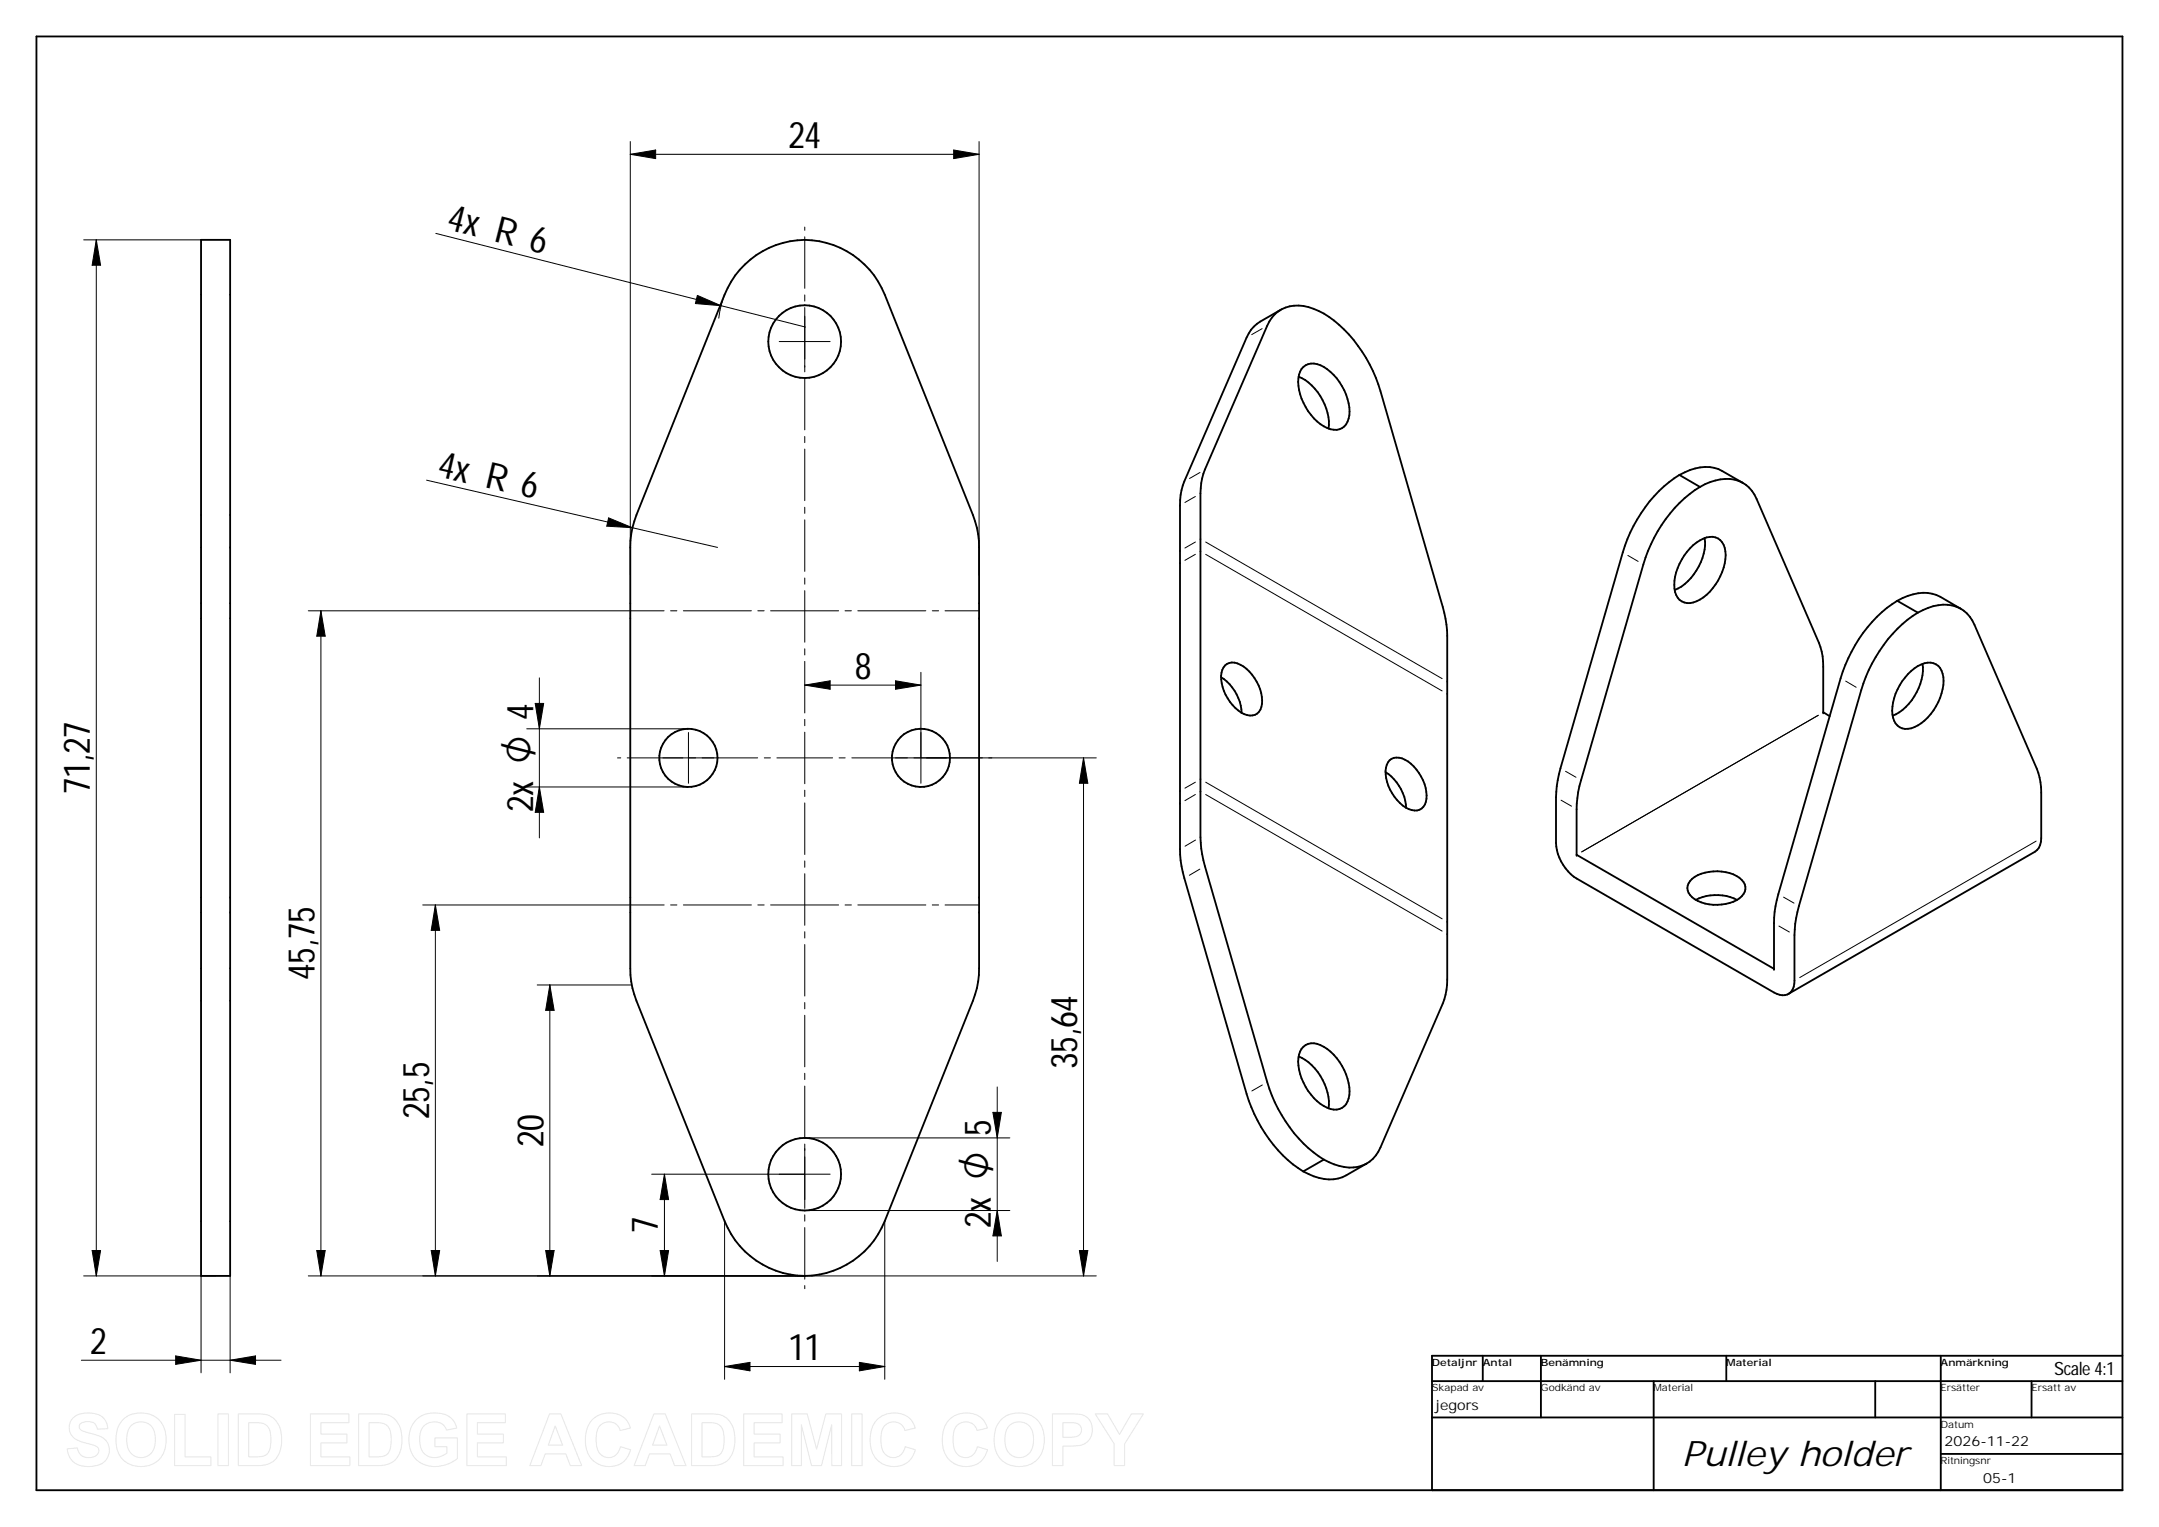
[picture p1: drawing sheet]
<svg xmlns="http://www.w3.org/2000/svg" width="594mm" height="420mm" viewBox="0 0 594 420" stroke-linecap="round" stroke-linejoin="round" font-family="sans-serif">
<g fill="none" stroke="#000" stroke-width=".51">
<path d="M10 10h574v400h-574zM55.3 66h8v285.1h-8zM205 72.8a23.6 23.6 0 0 1 38.5 8.3l24.2 60.6a23.5 23.5 0 0 1 1.7 8.9v115.8a23.4 23.4 0 0 1-1.7 9l-24.2 60.6a23.6 23.6 0 0 1-22.1 15.1 23.6 23.6 0 0 1-22-15.1l-24.3-60.6a23 23 0 0 1-1.7-9v-115.8a23.3 23.3 0 0 1 1.7-8.9l24.3-60.6a24.3 24.3 0 0 1 5.6-8.3zM350.8 86.5a10.3 10.3 0 0 1 12-.9 34.9 34.9 0 0 1 15.8 18.3l1.3 3.7 17.1 59.4 1 4.9 .2 3.1v94.5a17.5 17.5 0 0 1-1.2 6.6l-17.1 39.6a8.8 8.8 0 0 1-11.4 5.1 24.9 24.9 0 0 1-12.4-9 41 41 0 0 1-7.4-14.1l-17.2-59.4-1-4.8-.2-3.1v-94.6a17.5 17.5 0 0 1 1.2-6.6l17.2-39.6 .6-1.2zM352.5 85.2l-5.7 3.3a9.2 9.2 0 0 0-3.8 4.4l-17.1 39.6a16.5 16.5 0 0 0-1.2 6.6v94.5l.2 3.1 1 4.9 17.1 59.4a38.3 38.3 0 0 0 15.6 21.3M357.3 103.6a14.8 14.8 0 0 1 8.3 14.3M358.7 100.9a5.1 5.1 0 0 1 6.5 .7 15.2 15.2 0 0 1 6.1 12.7 4 4 0 0 1-6.1 3.5 15 15 0 0 1-7.9-13.8 4.8 4.8 0 0 1 1.4-3.1zM462.1 130.7l5.7 3.3M462.1 130.7a12.1 12.1 0 0 1 11.8-1.1l5.7 3.3M462.1 130.7a38.3 38.3 0 0 0-15.6 21.3l-17.5 61.1-.6 3.2-.2 3.1v12.5a12.5 12.5 0 0 0 5.6 9.8l54.3 31.4a3.4 3.4 0 0 0 5.5-1.6l.2-1.7v-12.5l.2-3.1 .6-3.2 17.5-61.1a38.3 38.3 0 0 1 15.6-21.3M467.8 134a12.3 12.3 0 0 1 11.6-1.2 8.7 8.7 0 0 1 4 4.5l17.1 39.6a16.5 16.5 0 0 1 1.2 6.6v12.5M467.8 134a37.5 37.5 0 0 0-15.6 21.3l-17.6 61-.7 4.8-.1 14.1 54.3 31.4 .1-14.1 .7-4.8 17.6-61.1a37.9 37.9 0 0 1 15.5-21.3"/>
<path d="M465.1 150.8a7.6 7.6 0 0 1 7-2.9 4.6 4.6 0 0 1 2.7 4.8 15.2 15.2 0 0 1-8 12.7 4 4 0 0 1-6.1-3.5 15.1 15.1 0 0 1 4.4-11.1zM469 148a14.8 14.8 0 0 1-8.2 14.3M522 165.3l5.7 3.3M522 165.3a12.3 12.3 0 0 1 11.9-1.1l5.6 3.3M527.7 168.6a12.5 12.5 0 0 1 11.7-1.2 8.9 8.9 0 0 1 3.9 4.5l17.6 40.7a18.2 18.2 0 0 1 .8 5.5v12.5a4.4 4.4 0 0 1-1.7 3.7l-67.9 39.2M336 186.4a12.4 12.4 0 0 1 5.7 9.7M337.1 183.1a3.4 3.4 0 0 1 4.2-.2 11.8 11.8 0 0 1 5.8 11.6 3.1 3.1 0 0 1-4.7 2 12 12 0 0 1-6.3-11.4l.2-.8zM501.7 196l1.8 1.1M525 185.5a7.6 7.6 0 0 1 7-3 5.1 5.1 0 0 1 2.7 6 15.2 15.2 0 0 1-7.9 11.6 4 4 0 0 1-6.1-3.5 14.7 14.7 0 0 1 4.3-11.1zM529 182.7a14.8 14.8 0 0 1-8.2 14.2M381.2 212.5a12.7 12.7 0 0 1 5.7 9.7M382.3 209.2a3.9 3.9 0 0 1 5.1 .3 11.7 11.7 0 0 1 4.9 11.1 3.1 3.1 0 0 1-4.7 2 12 12 0 0 1-6.2-11.4l.2-.8z"/>
<path d="M465.6 241.8a12 12 0 0 1 13-.3 3.2 3.2 0 0 1 0 5.7 11.9 11.9 0 0 1-13-.3 3.1 3.1 0 0 1 0-5.1zM466.6 247.6a12.7 12.7 0 0 1 11.3 0M357.3 290.7a14.8 14.8 0 0 1 8.3 14.3M358.7 288a4.4 4.4 0 0 1 5.6 0 15.3 15.3 0 0 1 7 13.3 4 4 0 0 1-6.1 3.5 14.9 14.9 0 0 1-7.9-13.7 4.8 4.8 0 0 1 1.4-3.1zM364.3 319.1l-5.7 3.2M376.1 320.1l-5.6 3.3a10.9 10.9 0 0 1-10.4-.4l-1.5-.7M408 373v7M424 373v17M475 373v7M534 373v37M584 373h-190v37M394 390h190"/>
<path d="M394 380h190M455 380v30M516 380v10M559 380v10M534 400h50"/>
<circle cx="221.4" cy="94" r="10"/>
<circle cx="189.4" cy="208.5" r="8"/>
<circle cx="253.4" cy="208.5" r="8"/>
<circle cx="221.4" cy="323.1" r="10"/>
</g>
<g fill="none" stroke="#000" stroke-width=".28">
<path d="M173.4 38.9v119.4M269.4 38.9v119.4M173.4 42.5l7-1.2v2.3zM173.4 42.5h96M262.4 41.3l7 1.2-7 1.1zM23 66h32.3M26.5 66v285.1M26.5 66l1.2 7h-2.3zM119.9 64.2l101.8 25.8M221.4 62.5v.9M221.4 65.2v14.1M191.9 81.3l6.5 2.8-7.1-.6z"/>
<path d="M199.4 81.1l-1.3 4.2-.3 2.2M214.4 94h14M221.4 81.2v1.6M221.4 84.6v17.7M347.3 90.4l-2.9 1.7M221.4 104.1v14.2M117.4 132.1l80 18.5M221.4 120.1v1.7M221.4 123.6v14.2M221.4 139.6v1.7M328.9 136.6l-2.9 1.7M330.2 130l-2.9 1.7"/>
<path d="M167.5 142.5l6.5 2.7-7-.4zM221.4 143v14.2M221.4 159v1.7M328.9 152.5l-2.9 1.7M328.9 149.1l-2.9 1.7M331.8 152.5l65 37.6M331.8 149.1l65 37.6M447.9 152.8l2.9 1.7M84.8 168.1h97.9M88.3 168.1v183M88.3 168.1l1.2 6.9h-2.3zM184.5 168.1h1.8"/>
<path d="M188 168.1h18.7M208.5 168.1h1.8M212 168.1h18.8M221.4 162.5v14.2M221.4 178.5v1.7M232.5 168.1h1.8M236 168.1h18.8M256.5 168.1h1.8M260 168.1h9.4M147.3 193.5h2.3l-1.2 7zM148.4 186.5v44M221.4 182v14.2"/>
<path d="M221.4 198v1.7M221.4 188.5l7-1.2v2.4zM221.4 188.5h32M246.4 187.3l7 1.2-7 1.2zM253.4 185v30.5M500.3 196.8l-65.1 37.6M507.9 187.4l2.8 1.7M144.9 200.5h44.5M144.9 216.5h44.5M148.4 216.5l1.2 7h-2.3zM169.9 208.5h.9M172.6 208.5h35.9"/>
<path d="M189.4 201.5v14M210.3 208.5h1.7M213.8 208.5h15.3M221.4 201.5v14.1M221.4 217.4v1.8M230.9 208.5h1.7M234.4 208.5h67.3M298.1 208.5l1.2 7h-2.3zM298.1 208.5v142.6M328.9 215.2l-2.9 1.7M328.9 218.6l-2.9 1.7M331.8 215.2l65 37.6"/>
<path d="M331.8 218.6l65 37.6M430.8 212.2l2.9 1.7M221.4 220.9v14.2M221.4 236.9v1.7M329 231.1l-2.9 1.7M330.2 239.1l-2.9 1.7M429.5 220.2l2.9 1.6M560.3 231.4l-65.1 37.6M119.8 249v102.1M119.8 249l1.2 7h-2.3zM182.7 249h-66.4M184.5 249h1.8"/>
<path d="M188 249h18.7M208.5 249h1.8M212 249h18.8M221.4 240.4v14.2M221.4 256.4v1.7M221.4 259.9v14.2M232.5 249h1.8M236 249h18.8M256.5 249h1.8M260 249h9.4M489.5 254.8l2.9 1.7M490.8 246.8l2.8 1.7"/>
<path d="M147.8 271h26.1M151.3 271v80.1M151.3 271l1.2 7h-2.4zM221.4 275.8v1.8M221.4 279.4v14.1M488.1 266.6h.1M221.4 295.3v1.8M221.4 298.8v14.2M274.4 299.1v48M347.3 298.5l-2.8 1.7M221.4 314.8v17.7M221.4 313.1h56.5"/>
<path d="M273.2 306.1h2.3l-1.1 7zM182.8 323.1v28M182.8 323.1l1.2 7h-2.4zM199.4 336v43.5M221.4 334.3v1.7M221.4 337.8v14.2M221.4 333.1h56.5M228.4 323.1h-49.1M243.5 336v43.5M274.4 333.1l1.1 7h-2.3zM23 351.1h36.3M25.4 344.1h2.3l-1.2 7z"/>
<path d="M55.3 351.1v26.6M63.3 351.1v26.6M84.8 351.1h216.9M87.2 344.1h2.3l-1.2 7zM118.7 344.1h2.3l-1.2 7zM150.1 344.1h2.4l-1.2 7zM181.6 344.1h2.4l-1.2 7zM221.4 353.7v.9M297 344.1h2.3l-1.2 7zM22.4 374.3h54.9M48.3 373.1l7 1.2-7 1.1zM63.3 374.3l7-1.2v2.3z"/>
<path d="M199.4 376l7-1.1v2.3zM199.4 376h44.1M236.5 374.9l7 1.1-7 1.2z"/>
</g>
<g fill="#000">
<circle cx="501.7" cy="196" r=".25"/>
<circle cx="433.8" cy="235.2" r=".25"/>
<circle cx="488.1" cy="266.6" r=".25"/>
</g>
<g fill="#000">
<path d="M173.4 42.5l7-1.2v2.3zM262.4 41.3l7 1.2-7 1.1zM26.5 66l1.2 7h-2.3zM191.9 81.3l6.5 2.8-7.1-.6zM167.5 142.5l6.5 2.7-7-.4zM88.3 168.1l1.2 6.9h-2.3zM147.3 193.5h2.3l-1.2 7zM221.4 188.5l7-1.2v2.4zM246.4 187.3l7 1.2-7 1.2zM298.1 208.5l1.2 7h-2.3zM148.4 216.5l1.2 7h-2.3zM119.8 249l1.2 7h-2.3z"/>
<path d="M151.3 271l1.2 7h-2.4zM273.2 306.1h2.3l-1.1 7zM182.8 323.1l1.2 7h-2.4zM25.4 344.1h2.3l-1.2 7zM87.2 344.1h2.3l-1.2 7zM118.7 344.1h2.3l-1.2 7zM150.1 344.1h2.4l-1.2 7zM181.6 344.1h2.4l-1.2 7zM274.4 333.1l1.1 7h-2.3zM297 344.1h2.3l-1.2 7zM48.3 373.1l7 1.2-7 1.1zM63.3 374.3l7-1.2v2.3z"/>
<path d="M199.4 376l7-1.1v2.3zM236.5 374.9l7 1.1-7 1.2z"/>
</g>
<g fill="none" stroke="#e6e6e6" stroke-width=".28">
<path d="M20.2 390a7 7 0 0 1 8.4 .4l.7 .9 .4 1.8-2.9 .1a2.34 2.34 0 0 0-3.1-2 1.57 1.57 0 0 0-1.9 1.6 2.65 2.65 0 0 0 2.4 1.4l.6 .2a6.9 6.9 0 0 1 4.7 2.4 4.4 4.4 0 0 1-4 6.7 5.8 5.8 0 0 1-6.6-3l-.4-1.8 2.8-.3a3.2 3.2 0 0 0 2.5 2.6 3.2 3.2 0 0 0 3.4-1.5 1.82 1.82 0 0 0-2-2l-.4-.1a7.6 7.6 0 0 1-5.2-2.6 3.8 3.8 0 0 1 .6-4.8zM33.9 390.6a7.3 7.3 0 0 1 10.7 1.2 8.3 8.3 0 0 1-1.8 10.6 6.9 6.9 0 0 1-10.9-5.3 7.8 7.8 0 0 1 2-6.5zM35.9 392.4a3.9 3.9 0 0 1 4.4-.9 3.9 3.9 0 0 1 2.4 3.8 5 5 0 0 1-2.3 5.4 3.9 3.9 0 0 1-5.5-3.9l.2-2.8zM48 389.2h2.9v11.7h7.1v2.4h-10zM60 389h2.9v14.3h-2.9zM65.6 389h5.2a6 6 0 0 1 6.7 6.6 7 7 0 0 1-3.1 7l-2.3 .6-6.5 .1zM68.4 391.5a8.5 8.5 0 0 1 4.7 .5 5.6 5.6 0 0 1 1.4 5.4 3.2 3.2 0 0 1-3.9 3.5h-2.2zM85.4 389h10.6v2.5h-7.7v3.1h7.2v2.4h-7.2v3.9h8v2.4h-10.9zM98.7 389h5.2a6 6 0 0 1 6.7 6.6 7 7 0 0 1-3.1 7l-2.3 .6-6.5 .1zM101.6 391.5a8.5 8.5 0 0 1 4.6 .5 5.6 5.6 0 0 1 1.4 5.4 3.2 3.2 0 0 1-3.9 3.5h-2.1zM114.6 390.6a7.8 7.8 0 0 1 9.6-.3l.8 .9 .7 1.7-2.9 .6a3.8 3.8 0 0 0-3.7-2.3 3.8 3.8 0 0 0-3.4 2.7 5.9 5.9 0 0 0 1.7 6.6 5.2 5.2 0 0 0 5.6-.7v-1.7h-3.3v-2.5h6.2v5.7a8.8 8.8 0 0 1-11.5 .1 8.5 8.5 0 0 1 .2-10.8zM128.5 389h10.6v2.5h-7.7v3.1h7.1v2.4h-7.1v3.9h7.9v2.4h-10.8z"/>
<path d="M151.2 389h3.1l5.8 14.3h-3.2l-1.2-3.3h-5.7l-1.2 3.3h-3zM152.8 392.3l2 5.3h-3.9zM162.9 390.7a6.5 6.5 0 0 1 9.9 .7l.7 1.5-2.9 .7a3.3 3.3 0 0 0-3.6-2.3 3.3 3.3 0 0 0-2.9 3.2 6.2 6.2 0 0 0 1.6 6 3.3 3.3 0 0 0 5-2.4l2.8 .8a6.3 6.3 0 0 1-5.8 4.7 6.3 6.3 0 0 1-6.2-4.3 9.2 9.2 0 0 1 1.4-8.6zM179.9 389h3.1l5.8 14.3h-3.2l-1.2-3.3h-5.7l-1.2 3.3h-3zM181.5 392.3l2 5.3h-3.9zM190.3 389h5.2a6 6 0 0 1 6.7 6.6 7 7 0 0 1-3.1 7l-2.3 .6-6.5 .1zM193.2 391.5a8.5 8.5 0 0 1 4.6 .5 5.6 5.6 0 0 1 1.4 5.4 3.2 3.2 0 0 1-3.9 3.5h-2.1zM204.6 389h10.6v2.5h-7.7v3.1h7.2v2.4h-7.2v3.9h8v2.4h-10.9zM217.8 389h4.3l2.6 9.7 2.5-9.7h4.4v14.3h-2.7l-.1-11.3-2.7 11.3h-2.8l-2.8-11.3v11.3h-2.7zM234.4 389h2.8v14.3h-2.8zM241.3 390.7a6.5 6.5 0 0 1 9.9 .7l.6 1.5-2.8 .7a3.3 3.3 0 0 0-3.6-2.3 3.3 3.3 0 0 0-2.9 3.2 6.2 6.2 0 0 0 1.6 6 3.3 3.3 0 0 0 5-2.4l2.8 .8a6.3 6.3 0 0 1-5.9 4.7 6.3 6.3 0 0 1-6.1-4.3 9.2 9.2 0 0 1 1.4-8.6zM261.1 390.7a6.5 6.5 0 0 1 10 .7l.6 1.5-2.8 .7a3.3 3.3 0 0 0-3.7-2.3 3.3 3.3 0 0 0-2.8 3.2 6.2 6.2 0 0 0 1.5 6 3.3 3.3 0 0 0 5-2.4l2.8 .8a6.3 6.3 0 0 1-5.8 4.7 6.3 6.3 0 0 1-6.2-4.3 9.2 9.2 0 0 1 1.4-8.6z"/>
<path d="M275.5 390.6a7.3 7.3 0 0 1 10.8 1.2 8.3 8.3 0 0 1-1.9 10.6 6.9 6.9 0 0 1-10.8-5.3 7.8 7.8 0 0 1 1.9-6.5zM277.6 392.4a3.9 3.9 0 0 1 4.4-.9 3.9 3.9 0 0 1 2.4 3.8 5 5 0 0 1-2.4 5.4 3.9 3.9 0 0 1-5.5-3.9l.3-2.8zM289.6 389h4.6a7.5 7.5 0 0 1 4.8 .9 4.5 4.5 0 0 1 1.3 5.3 4.5 4.5 0 0 1-4.8 2.7h-3v5.4h-2.9zM292.5 391.5h1.4a3.3 3.3 0 0 1 3.6 1.2 2.04 2.04 0 0 1-2.3 2.7l-2.7 .1zM301.4 389h3.4l3.3 5.7 3.2-5.7h3.3l-5.2 8.3v6h-2.8v-6z"/>
</g>
<text font-size="10.8" x="146.7" y="210.1" transform="rotate(-90 146.7 210.1)">O</text>
<g font-size="10.1">
<text x="217" y="40.7">24</text>
<text x="122.7" y="63.1" transform="rotate(14 122.7 63.1)">4x R 6</text>
<text x="120.1" y="131" transform="rotate(13 120.1 131)">4x R 6</text>
<text x="235.2" y="186.7">8</text>
<text x="146.7" y="198.1" transform="rotate(-90 146.7 198.1)">4</text>
<text x="24.8" y="218.6" transform="rotate(-90 24.8 218.6)">71,27</text>
<text x="146.7" y="223.4" transform="rotate(-90 146.7 223.4)">2x</text>
<text x="86.6" y="269.6" transform="rotate(-90 86.6 269.6)">45,75</text>
<text x="296.4" y="294" transform="rotate(-90 296.4 294)">35,64</text>
<text x="118.1" y="307.8" transform="rotate(-90 118.1 307.8)">25,5</text>
<text x="149.6" y="315.5" transform="rotate(-90 149.6 315.5)">20</text>
<text x="272.6" y="312.6" transform="rotate(-90 272.6 312.6)">5</text>
<text x="181.1" y="339.3" transform="rotate(-90 181.1 339.3)">7</text>
<text x="272.6" y="338" transform="rotate(-90 272.6 338)">2x O</text>
<text x="24.8" y="372.5">2</text>
<text x="217" y="374.3">11</text>
</g>
<text font-size="9.6" x="462.8" y="403.5">Pulley holder</text>
<text font-size="5" x="565.2" y="378.2">Scale 4:1</text>
<g font-size="3.9">
<text x="395" y="387.9">jegors</text>
<text x="535" y="397.8">2026-11-22</text>
<text x="545.7" y="407.9">05-1</text>
</g>
<g font-size="2.8">
<text x="394" y="375.8">Detaljnr Antal</text>
<text x="424" y="375.8">Benämning</text>
<text x="475" y="375.8">Material</text>
<text x="534" y="375.8">Anmärkning</text>
<text x="394" y="382.8">Skapad av</text>
<text x="424" y="382.8">Godkänd av</text>
<text x="455" y="382.8">Material</text>
<text x="534" y="382.8">Ersätter</text>
<text x="559" y="382.8">Ersatt av</text>
<text x="534" y="392.8">Datum</text>
<text x="534" y="402.8">Ritningsnr</text>
</g>
</svg>
